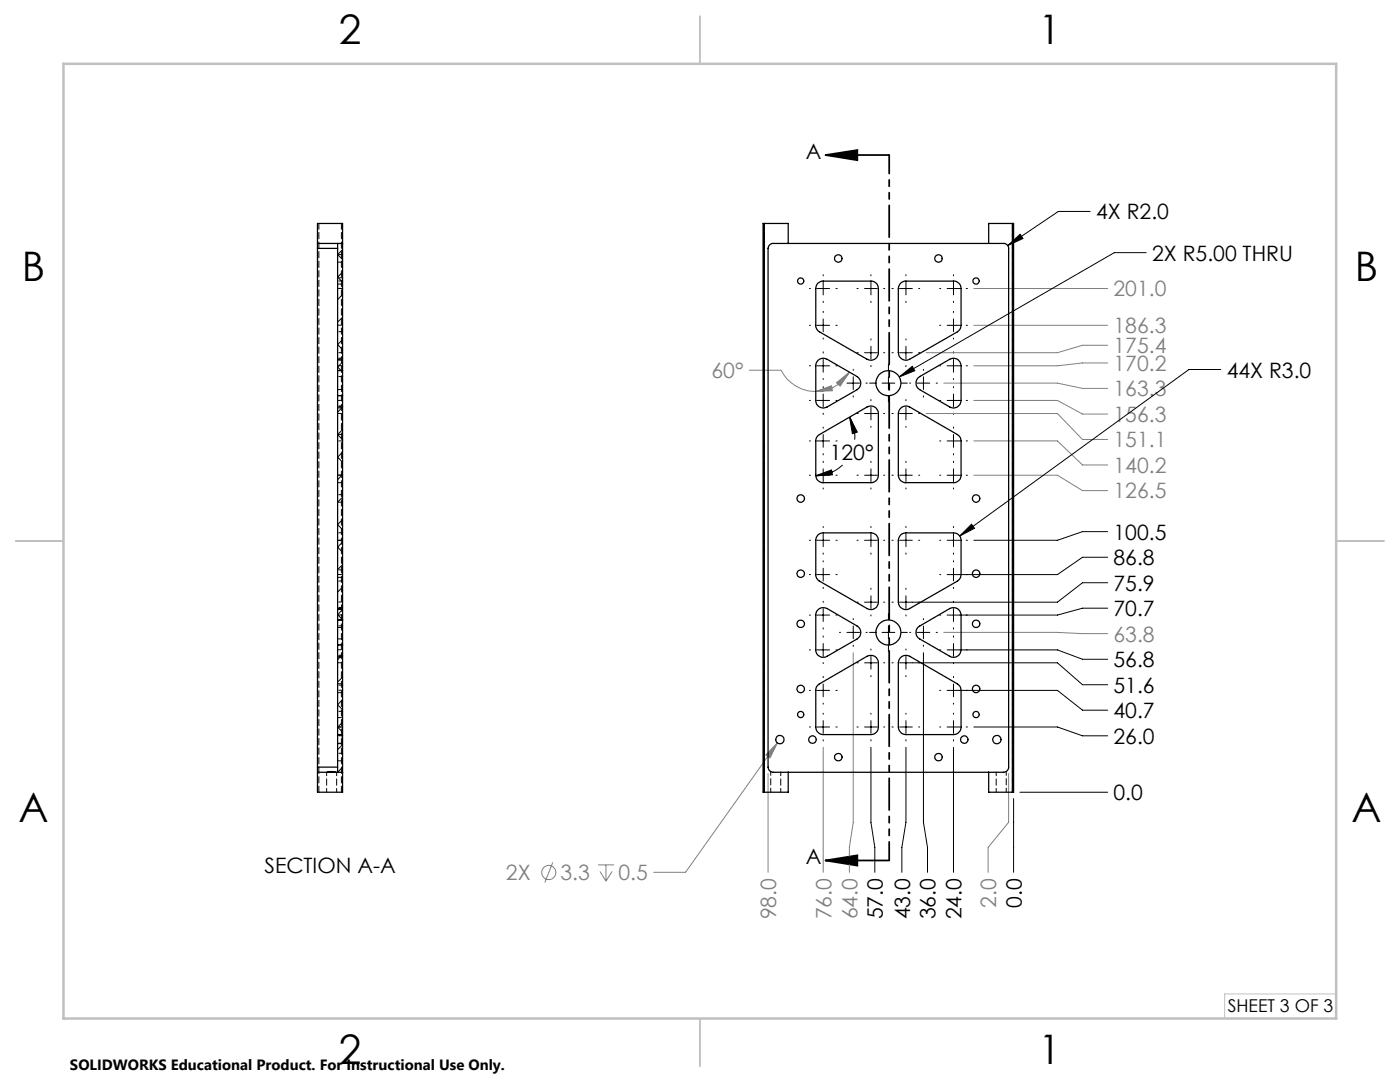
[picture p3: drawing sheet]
<svg xmlns="http://www.w3.org/2000/svg" width="279mm" height="216mm" viewBox="0 0 279 216" stroke-linecap="round" stroke-linejoin="round" font-family="sans-serif">
<g fill="none" stroke="#808080" stroke-width=".2">
<path d="M194.3 57.6h26.8M149.5 73.9h6.4a7.7 7.7 0 0 0 6.9 4.2M162.8 78.1l3.1-1.1 .2 1zM166.9 76.4l2.6-2.1-1.8 2.7zM169.5 74.3a7.8 7.8 0 0 1-6.7 3.8M188.3 76.4h22.7l5 1.1h5.1M194.3 79.9h16.7l5 2.7h5.1M194.3 64.9h26.8M221.1 72.4h-5.1l-5 .6h-16.7M221.1 68.9h-5.1l-5 1.5h-26.2M184.8 82.5h26.2l5 5.2h5.1M194.3 94.8h16.7l5 3.1h5.1"/>
<path d="M194.3 88h16.7l5 4.8h5.1M170.3 130.2v33.9l-.8 5v5M188.3 126.2h22.7l5 .2h5.1M153.3 154.3v19.8M155.2 148.2l-1.5 3-.9-.6zM155.2 148.2l-18.4 25.9h-6.3M164.3 149.1v25M201.3 154.3v9.8l-4.1 5v5M110.3 172.1l-1.6 4M119.3 172.6h3.3M119.7 173.9l1.2 1.9M120.9 172.6v3.2"/>
<path d="M122.2 173.9l-1.3 1.9"/>
<circle cx="109.5" cy="174.1" r="1.41"/>
</g>
<path d="M164.7 30.9l6.4-.9v2zM164.7 30.9h12.7M164.7 171.7l6.4-1v2zM164.7 171.7h12.7" fill="none" stroke="#000" stroke-width=".35"/>
<g fill="none" stroke="#000" stroke-width=".2">
<path d="M161.5 57.6h.2M163 57.6h2.6M164.3 54.8v.2M164.3 56.3v2.5M166.8 57.6h.3M171 57.6h.3M172.5 57.6h2.6M173.8 54.8v.2M173.8 56.3v2.5M176.4 57.6h.2M178 57.6h.3M179.5 57.6h2.6"/>
<path d="M180.8 54.8v.2M180.8 56.3v2.5M183.3 57.6h.3M187.5 57.6h.2M189 57.6h2.6M190.3 54.8v.2M190.3 56.3v2.5M192.8 57.6h.3M201.1 49l2.5-2.3 .6 .9zM217.6 42.2h-6.4l-10.1 6.8M228.7 50.4h-6.3l-42.9 24.8M161.5 64.9h.2"/>
<path d="M161.5 79.9h.2M161.5 73h.2M163 64.9h2.6M163 79.9h2.6M163 73h2.6M164.3 60.1v.3M164.3 62.1v.3M164.3 63.6v2.6M164.3 67.5v.2M164.3 70.2v.2M164.3 71.7v2.6M164.3 75.5v.2"/>
<path d="M164.3 77.2v.2M164.3 78.6v2.6M166.8 64.9h.3M166.8 79.9h.3M166.8 73h.3M167.5 76.4h.2M169 76.4h2.6M170.3 73.7v.2M170.3 75.2v2.5M170.3 79v.2M171 70.4h.3M172.5 70.4h2.6"/>
<path d="M172.8 76.4h.3M173.5 76.4h1.3M173.8 60.1v.3M173.8 67.6v.2M173.8 69.1v2.5M173.8 72.9v.3M173.8 79.7v.3M176 76.4h2.6M176.4 70.4h.2M177.3 72.7v1.2M177.3 75.2v2.5M177.3 79v1.2"/>
<path d="M178 70.4h.3M179.5 75.2l2.6-2.1 .5 .9zM179.5 70.4h2.6M179.8 76.4h1.3M180.8 60.1v.3M180.8 67.6v.2M180.8 69.1v2.5M180.8 72.9v.3M180.8 79.7v.3M181.5 76.4h.3M183 76.4h2.6M183.3 70.4h.3"/>
<path d="M184.3 73.7v.2M184.3 75.2v2.5M184.3 79v.2M186.8 76.4h.3M187.5 73h.2M187.5 64.9h.2M187.5 79.9h.2M189 73h2.6M189 64.9h2.6M189 79.9h2.6M190.3 70.2v.2M190.3 71.7v2.6"/>
<path d="M190.3 75.5v.2M190.3 60.1v.3M190.3 62.1v.3M190.3 63.6v2.6M190.3 67.5v.2M190.3 77.2v.2M190.3 78.6v2.6M192.8 73h.3M192.8 64.9h.3M192.8 79.9h.3M243.6 73.7h-6.3l-45.8 33.3M161.5 88h.2"/>
<path d="M161.5 94.8h.2M162.8 94.9l3.1-1.1 .2 1zM163 88h2.6M163 94.8h2.6M164.3 82.4v.3M164.3 85.2v.2M164.3 86.7v2.6M164.3 90.5v.3M164.3 92v.3M164.3 93.6v2.5M164.3 97.4v.2M166.8 88h.3"/>
<path d="M166.8 94.8h.3M168.2 92.8a7.8 7.8 0 0 1-5.4 2.1M169.5 83.2l1.6 3-1 .3zM169.5 83.2a7.7 7.7 0 0 1 1.1 4.5M171 94.8h.3M171 82.5h.3M172.5 94.8h2.6M172.5 82.5h2.6M173.8 81.2v2.6M173.8 85.1v.2M173.8 92v.3M173.8 93.6v2.5"/>
<path d="M173.8 97.4v.2M176.4 94.8h.2M176.4 82.5h.2M178 94.8h.3M178 82.5h.3M179.5 94.8h2.6M179.5 82.5h2.6M180.8 81.2v2.6M180.8 85.1v.2M180.8 92v.3M180.8 93.6v2.5M180.8 97.4v.2"/>
<path d="M183.3 94.8h.3M183.3 82.5h.3M187.5 88h.2M187.5 94.8h.2M189 88h2.6M189 94.8h2.6M190.3 82.4v.3M190.3 85.2v.2M190.3 86.7v2.6M190.3 90.5v.3M190.3 92v.3M190.3 93.6v2.5"/>
<path d="M190.3 97.4v.2M192.8 88h.3M192.8 94.8h.3M161.5 107.8h.2M161.5 114.7h.2M163 107.8h2.6M163 114.7h2.6M164.3 105.1v.2M164.3 106.5v2.6M164.3 110.3v.3M164.3 111.9v.2M164.3 113.4v2.5"/>
<path d="M164.3 117.2v.2M164.3 120v.2M166.8 107.8h.3M166.8 114.7h.3M171 107.8h.3M172.5 107.8h2.6M173.8 105.1v.2M173.8 106.5v2.6M173.8 110.3v.3M173.8 117.4v.2M173.8 118.9v2.5M176.4 107.8h.2"/>
<path d="M178 107.8h.3M179.5 107.8h2.6M180.8 117.4v.2M180.8 118.9v2.5M180.8 105.1v.2M180.8 106.5v2.6M180.8 110.3v.3M183.3 107.8h.3M187.5 107.8h.2M187.5 114.7h.2M189 107.8h2.6M190.3 105.1v.2"/>
<path d="M190.3 106.5v2.6M190.3 110.3v.3M190.3 111.9v.2M190.3 113.4v2.5M190.3 117.2v.2M190.3 120v.2M191.5 107l2.4-2.4 .6 .8zM192.8 107.8h.3M221.1 106.1h-5.1l-5 1.7h-16.7M221.1 111.2h-5.1l-5 3.5h-22M221.1 116.3h-5.1l-5 3.9h-31.5M161.5 122.7h.2"/>
<path d="M161.5 129.7h.2M161.5 137.8h.2M163 122.7h2.6M163 129.7h2.6M163 137.8h2.6M164.3 121.5v2.5M164.3 125.3v.2M164.3 126.9v.2M164.3 128.4v2.6M164.3 132.2v.2M164.3 135v.2M164.3 136.5v2.5"/>
<path d="M166.8 122.7h.3M166.8 129.7h.3M166.8 137.8h.3M167.5 126.2h.2M169 126.2h2.6M170.3 123.4v.2M170.3 124.9v2.6M170.3 128.7v.3M171 120.2h.3M171 132.3h.3M172.5 120.2h2.6M172.5 132.3h2.6"/>
<path d="M172.8 126.2h.3M173.5 126.2h1.3M173.8 122.7v.2M173.8 129.5v.2M173.8 131v2.5M173.8 134.8v.2M176 126.2h2.6M176.4 120.2h.2M176.4 132.3h.2M177.3 122.4v1.2M177.3 124.9v2.6M177.3 128.7v1.3"/>
<path d="M178 120.2h.3M178 132.3h.3M179.5 132.3h31.5l5 4.3h5.1M179.8 126.2h1.3M180.8 122.7v.2M180.8 129.5v.2M180.8 131v2.5M180.8 134.8v.2M181.5 126.2h.3M183 126.2h2.6M184.3 123.4v.2M184.3 124.9v2.6"/>
<path d="M184.3 128.7v.3M184.3 130.2v33.9l.8 5v5M186.8 126.2h.3M187.5 122.7h.2M187.5 129.7h.2M187.5 137.8h.2M189 129.7h22l5 1.9h5.1M189 137.8h22l5 3.9h5.1M190.3 121.5v2.5M190.3 125.3v.2M190.3 126.9v.2M190.3 128.4v2.6"/>
<path d="M190.3 132.2v.2M190.3 135v.2M190.3 136.5v2.5M221.1 121.4h-5.1l-5 1.3h-22M161.5 145.1h.2M163 145.1h2.6M164.3 140.3v.2M164.3 142.3v.2M164.3 143.8v2.5M164.3 147.6v.2M166.8 145.1h.3M171 145.1h.3"/>
<path d="M172.5 145.1h2.6M173.8 142.3v.2M173.8 143.8v2.5M173.8 147.6v.2M173.8 149.1v15l.8 5v5M176.4 145.1h.2M178 145.1h.3M179.5 145.1h2.6M180.8 142.3v.2M180.8 143.8v2.5M180.8 147.6v.2M180.8 149.1v15l-.8 5v5"/>
<path d="M183.3 145.1h.3M187.5 145.1h.2M189 145.1h2.6M190.3 140.3v.2M190.3 142.3v.2M190.3 143.8v2.5M190.3 147.6v.2M190.3 149.1v25M192.8 145.1h.3M194.3 145.1h16.7l5 1.7h5.1M202.3 159.3v14.8M203.6 158.1h17.5"/>
</g>
<path d="M177.5 30.9v140.8" fill="none" stroke="#000" stroke-width=".35" stroke-dasharray="6.3 1.3 1.3 1.3 1.3 1.3" stroke-dashoffset="2.7"/>
<path d="M266.7 198.3h-22.3v4.9" fill="none" stroke="#c0c0c0" stroke-width=".2"/>
<path d="M139.7 3.2v9.5M3.1 107.9h9.6M266.7 107.9h9.5M139.7 203.2v9.6" fill="none" stroke="#c0c0c0" stroke-width=".25"/>
<path d="M12.7 12.7h254v190.5h-254z" fill="none" stroke="#c0c0c0" stroke-width=".5"/>
<g fill="#000">
<path d="M164.7 30.9l6.4-.9v2zM164.7 171.7l6.4-1v2z"/>
<path d="M201.1 49l3.1-1.4-.6-.9zM179.5 75.2l3.1-1.2-.5-.9zM162.8 94.9l3.1-1.1 .2 1zM169.5 83.2l1.6 3-1 .3zM191.5 107l3-1.6-.6-.8z"/>
</g>
<path d="M155.2 148.2l-2.4 2.4 .9 .6zM162.8 78.1l3.1-1.1 .2 1zM166.9 76.4l2.6-2.1-1.8 2.7z" fill="#808080"/>
<g fill="none" stroke="#000" stroke-width=".25">
<path d="M63.4 48.6v1M63.4 48.6h5M63.4 48.6v-4h5v29.3M63.4 49.6v103.5M63.4 49.6h4M67.4 48.6v25.3M152.5 44.6h-.2v113.5h.2M152.5 44.6h4.8v4M152.5 44.6v113.5M153.6 48.9l.5-.3h46.2a.96 .96 0 0 1 1 1v103.5a1.02 1.02 0 0 1-1 1h-46a1.09 1.09 0 0 1-1-1v-103.5zM163.2 56.5l.8-.4h9.8a1.45 1.45 0 0 1 1.5 1.5v12.8a1.5 1.5 0 0 1-2.3 1.3l-9.5-5.5a1.43 1.43 0 0 1-.7-1.3v-7.3l.1-.6zM179.7 56.5l.8-.4h9.8a1.51 1.51 0 0 1 1.5 1.5v7.3a1.64 1.64 0 0 1-.7 1.3l-9.6 5.5a1.52 1.52 0 0 1-2.2-1.3v-12.8z"/>
<path d="M202 44.6h.3v113.5h-.3M202 44.6h-4.7v4M202 44.6v113.5M67.4 73.9v5.1M67.4 73.9h1M67.4 79v44.7M67.4 79h1M68.4 73.9v5.1M68.4 79v44.7M163.2 71.9a1.54 1.54 0 0 1 1.9-.2l6 3.4a1.52 1.52 0 0 1 0 2.7l-6 3.4a1.5 1.5 0 0 1-2.3-1.3v-6.9l.2-.8zM183.2 75.4l6.3-3.7a1.5 1.5 0 0 1 2.3 1.3v6.9a1.5 1.5 0 0 1-2.3 1.3l-5.9-3.4a1.5 1.5 0 0 1-.4-2.4zM163.2 86.9l9.8-5.7a1.5 1.5 0 0 1 2.3 1.3v12.3a1.45 1.45 0 0 1-1.5 1.5h-9.5a1.45 1.45 0 0 1-1.5-1.5v-7z"/>
<path d="M179.7 81.5a1.5 1.5 0 0 1 1.8-.3l9.6 5.5a1.51 1.51 0 0 1 .7 1.3v6.8a1.51 1.51 0 0 1-1.5 1.5h-9.5a1.51 1.51 0 0 1-1.5-1.5v-12.3l.2-.7zM163.2 106.8l.5-.4 .6-.1h9.5a1.45 1.45 0 0 1 1.5 1.5v12.4a1.5 1.5 0 0 1-2.3 1.2l-9.5-5.4a1.43 1.43 0 0 1-.7-1.3v-6.9l.1-.6zM179.7 106.8l.5-.4 .6-.1h9.5a1.51 1.51 0 0 1 1.5 1.5v6.9a1.64 1.64 0 0 1-.7 1.3l-9.6 5.4a1.52 1.52 0 0 1-2.2-1.2v-12.4zM67.4 123.7v5M67.4 128.7v25.4M67.4 123.7h1M67.4 128.7h1M68.4 123.7v5M68.4 128.7v29.4h-5v-4M163.2 121.7a1.54 1.54 0 0 1 1.9-.3l6 3.5a1.49 1.49 0 0 1 0 2.6l-6 3.5a1.5 1.5 0 0 1-2.3-1.3v-7l.2-.7zM163.2 136.7l9.8-5.7a1.5 1.5 0 0 1 2.3 1.3v12.8a1.51 1.51 0 0 1-1.5 1.5h-9.5a1.51 1.51 0 0 1-1.5-1.5v-7.6zM179.7 131.2a1.5 1.5 0 0 1 1.8-.2l9.6 5.5a1.51 1.51 0 0 1 .7 1.3v7.3a1.57 1.57 0 0 1-1.5 1.5h-9.5a1.57 1.57 0 0 1-1.5-1.5v-12.8l.2-.8z"/>
<path d="M183.2 125.1l6.3-3.7a1.5 1.5 0 0 1 2.3 1.3v7a1.5 1.5 0 0 1-2.3 1.3l-5.9-3.5a1.5 1.5 0 0 1-.4-2.4zM63.4 153.1v1M63.4 154.1h5M63.4 153.1h4M65.3 154.1l.6-.1 1.1 .1M157.3 154.1v4h-4.8M197.3 154.1v4h4.7"/>
<circle cx="159.8" cy="56.1" r=".62"/>
<circle cx="167.3" cy="51.6" r=".74"/>
<circle cx="187.3" cy="51.6" r=".73"/>
<circle cx="194.8" cy="56.1" r=".63"/>
<circle cx="177.3" cy="76.5" r="2.49"/>
<circle cx="159.8" cy="99.5" r=".75"/>
<circle cx="194.8" cy="99.5" r=".75"/>
<circle cx="159.8" cy="114.5" r=".74"/>
<circle cx="194.8" cy="114.5" r=".74"/>
<circle cx="159.8" cy="124.5" r=".75"/>
<circle cx="159.8" cy="137.5" r=".74"/>
<circle cx="177.3" cy="126.2" r="2.49"/>
<circle cx="194.8" cy="124.5" r=".75"/>
<circle cx="194.8" cy="137.5" r=".74"/>
<circle cx="155.6" cy="147.6" r=".84"/>
<circle cx="159.8" cy="142.6" r=".62"/>
<circle cx="162.2" cy="147.6" r=".75"/>
<circle cx="167.3" cy="151.1" r=".75"/>
<circle cx="187.3" cy="151.1" r=".74"/>
<circle cx="192.4" cy="147.6" r=".74"/>
<circle cx="194.8" cy="142.6" r=".63"/>
<circle cx="198.9" cy="147.6" r=".84"/>
</g>
<path d="M68.1 44.6v113.5M202.1 44.6v113.5M63.6 158.1v-113.5M152.6 158.1v-113.5" fill="none" stroke="#000" stroke-width=".2" stroke-dasharray="1.3 .6" stroke-dashoffset=".1"/>
<g fill="none" stroke="#000" stroke-width=".2" stroke-dasharray="1.3 .6" stroke-dashoffset=".5">
<path d="M67.4 57.6h1M67.4 52.3h1M67.4 56.7h1M68.4 56.1h-1M68.4 57.6h-1M68.4 50.8h-1M68.4 55.4h-1M67.4 71.7h1M67.4 77.7h1M67.4 79.9h1M67.4 64.9h1M67.4 78.9h1"/>
<path d="M67.4 71.9h1M68.4 70.4h-1M68.4 66.2h-1M68.4 75.1h-1M68.4 73h-1M68.4 73.9h-1M68.4 71.5h-1M67.4 82.5h1M67.4 96.3h1M67.4 86.7h1M67.4 94.8h1M67.4 81.4h1"/>
<path d="M68.4 81.2h-1M68.4 94.8h-1M68.4 88h-1M68.4 81h-1M68.4 98.7h-1M67.4 107.8h1M67.4 114.6h1M67.4 100.2h1M67.4 115.2h1M68.4 106.3h-1M68.4 115.9h-1M68.4 107.8h-1"/>
<path d="M68.4 113.7h-1M67.4 121.4h1M67.4 132.2h1M67.4 136.4h1M67.4 127.5h1M67.4 129.6h1M67.4 128.7h1M67.4 121.6h1M67.4 131.1h1M67.4 138.2h1M67.4 125.2h1M68.4 120.1h-1"/>
<path d="M68.4 130.9h-1M68.4 124.9h-1M68.4 122.7h-1M68.4 137.7h-1M68.4 123.7h-1M68.4 130.7h-1M68.4 121.2h-1M68.4 136.7h-1M65.2 154.1v4M67.2 158.1v-4M67.4 146.6h1M67.4 145.1h1"/>
<path d="M67.4 151.8h1M67.4 148.3h1M67.4 143.2h1M67.4 148.4h.9M68.3 146.7h-.9M68.4 145.1h-1M68.4 150.3h-1M68.4 146.8h-1M68.4 141.9h-1M153.8 153.9v4.2M155.8 158.1v-4M198.8 154.1v4"/>
<path d="M200.8 158.1v-4.2"/>
</g>
<g fill="none" stroke="#000" stroke-width=".2">
<path d="M68.4 49.8l-1 1 1 1M68.4 54.3l-1 1 1 1M68.4 58.8l-1 1M68.4 63.3l-1 1M68.4 67.8l-1 1 1 1M68.4 72.2l-1 1 .7 .7M68.4 81.2l-1 1M68.4 85.7l-1 1 1 1M68.4 90.2l-1 1 1 1M68.4 94.7l-1 1M68.4 99.2l-1 1M68.4 103.7l-1 1 1 1"/>
<path d="M68.4 108.2l-1 1 1 1M68.4 112.7l-1 1M68.4 117.2l-1 .9M68.4 121.6l-1 1.1 1 .9M68.4 130.6l-1 1M68.4 135.1l-1 1M68.4 139.6l-1 1 1 1M68.4 144.1l-1 1 1 1M68.4 148.6l-1 1M68.4 153.1l-1 1"/>
</g>
<path d="M68.3 146.7v1.7" fill="none" stroke="#000" stroke-width=".2" stroke-dasharray="1.3 .6" stroke-dashoffset=".8"/>
<g font-size="8.1">
<text x="67.6" y="8.9">2</text>
<text x="207.3" y="8.9">1</text>
<text x="4.4" y="56.2">B</text>
<text x="270.4" y="56.2">B</text>
<text x="3.7" y="164.1">A</text>
<text x="269.7" y="164.1">A</text>
<text x="67.6" y="212.4">2</text>
<text x="207.3" y="212.4">1</text>
</g>
<g font-size="4.2">
<text x="160.8" y="31.7">A</text>
<text x="218.8" y="43.8">4X R2.0</text>
<text x="229.9" y="52">2X R5.00 THRU</text>
<text x="244.8" y="75.3">44X R3.0</text>
<text x="165.6" y="91.8">120°</text>
<text x="222.2" y="107.7">100.5</text>
<text x="222.2" y="112.8">86.8</text>
<text x="222.2" y="117.8">75.9</text>
<text x="222.2" y="122.9">70.7</text>
<text x="222.2" y="133.1">56.8</text>
<text x="222.2" y="143.3">40.7</text>
<text x="222.2" y="138.2">51.6</text>
<text x="222.2" y="148.4">26.0</text>
<text x="222.2" y="159.7">0.0</text>
<text x="160.8" y="172.5">A</text>
<text x="52.8" y="174.2">SECTION A-A</text>
<text x="176.2" y="183.4" transform="rotate(-90 176.2 183.4)">57.0</text>
<text x="181.6" y="183.4" transform="rotate(-90 181.6 183.4)">43.0</text>
<text x="186.7" y="183.4" transform="rotate(-90 186.7 183.4)">36.0</text>
<text x="191.9" y="183.4" transform="rotate(-90 191.9 183.4)">24.0</text>
<text x="203.9" y="181.1" transform="rotate(-90 203.9 181.1)">0.0</text>
</g>
<g font-size="4.2" fill="#808080">
<text x="222.2" y="59.1">201.0</text>
<text x="222.2" y="70.5">175.4</text>
<text x="222.2" y="66.5">186.3</text>
<text x="142" y="75.5">60°</text>
<text x="222.2" y="74">170.2</text>
<text x="222.2" y="79.1">163.3</text>
<text x="222.2" y="89.3">151.1</text>
<text x="222.2" y="84.2">156.3</text>
<text x="222.2" y="94.4">140.2</text>
<text x="222.2" y="99.5">126.5</text>
<text x="222.2" y="128">63.8</text>
<text x="101" y="175.6">2X</text>
<text x="111.9" y="175.6">3.3</text>
<text x="123.4" y="175.6">0.5</text>
<text x="154.9" y="183.4" transform="rotate(-90 154.9 183.4)">98.0</text>
<text x="165.9" y="183.4" transform="rotate(-90 165.9 183.4)">76.0</text>
<text x="171.1" y="183.4" transform="rotate(-90 171.1 183.4)">64.0</text>
<text x="198.8" y="181.1" transform="rotate(-90 198.8 181.1)">2.0</text>
</g>
<text font-size="3.5" x="245" y="202">SHEET 3 OF 3</text>
<text font-size="3" x="14" y="213.5">SOLIDWORKS Educational Product. For Instructional Use Only.</text>
</svg>
